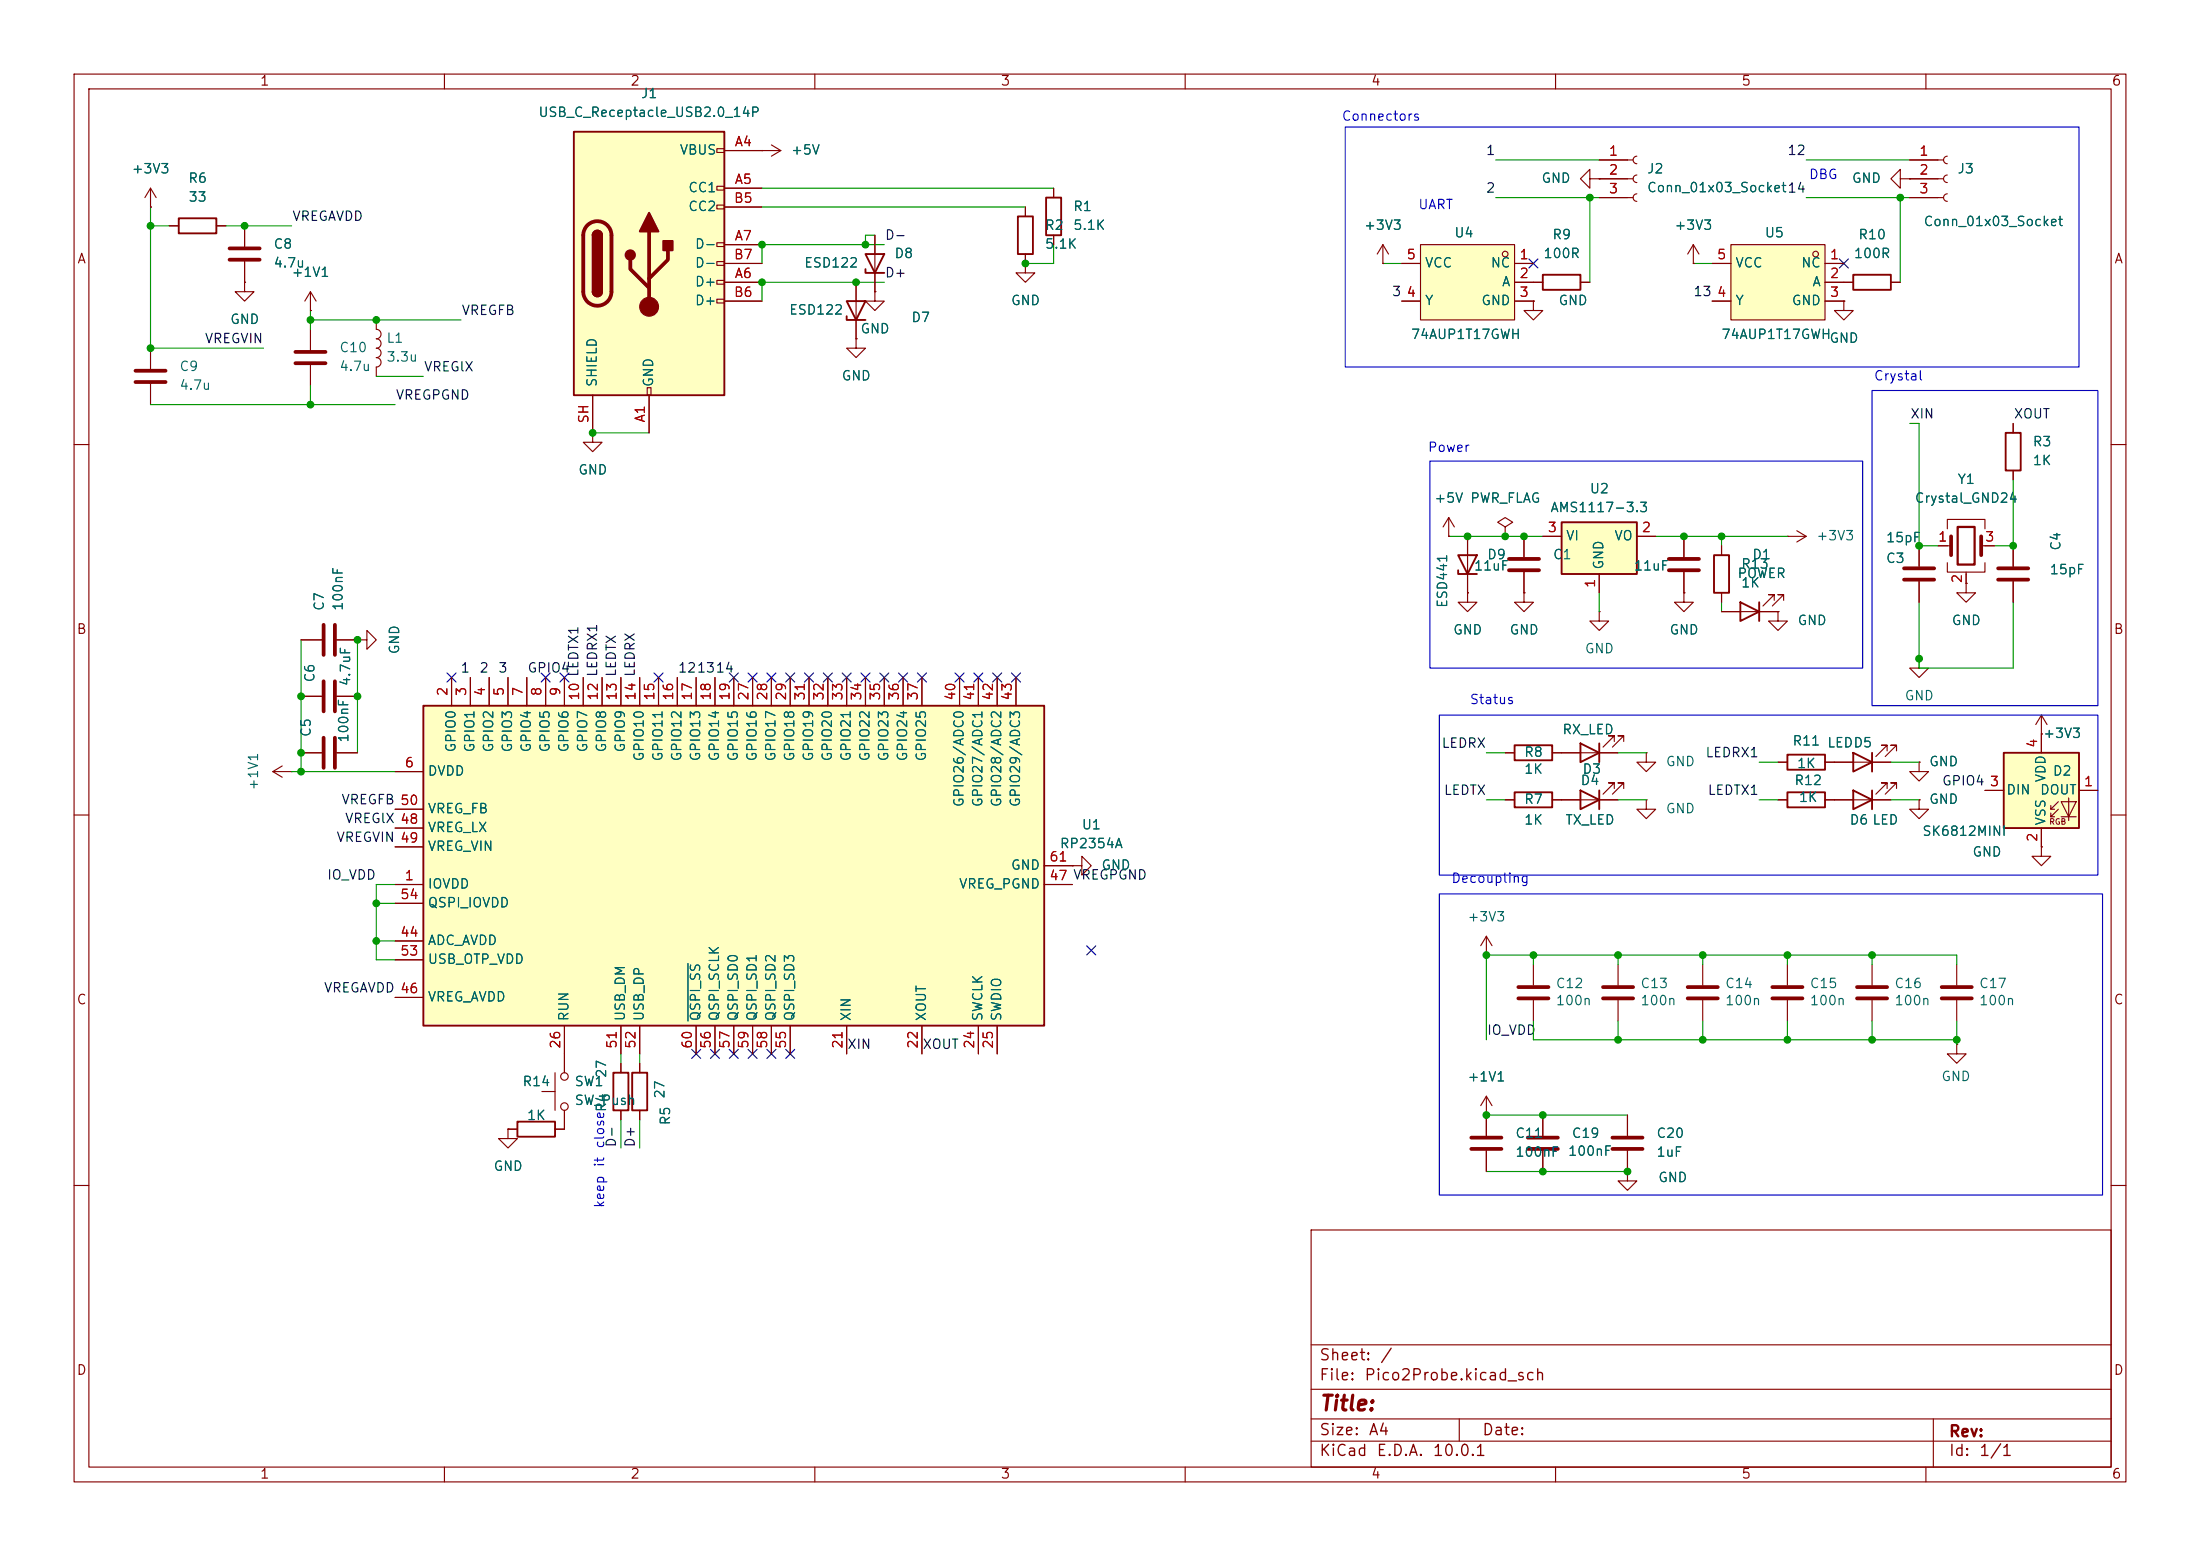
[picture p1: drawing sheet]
<svg xmlns="http://www.w3.org/2000/svg" width="297mm" height="210mm" viewBox="0 0 297 210" stroke-linecap="round" stroke-linejoin="round" font-family="sans-serif">
<g fill="none" stroke="#840000" stroke-width=".15">
<path d="M10 10h277v190h-277zM12 12h273v186h-273zM60 10v2M110 10v2M160 10v2M210 10v2M260 10v2M256.5 24.1v-1.2l-1.2 1.2 1.2 1.3v-1.3h1.3M257.8 24.1h.1M10 60h2M285 60h2M48.3 86.4h1.2v-1.3l1.3 1.3-1.3 1.2v-1.2"/>
<path d="M48.3 86.4h.1M10 110h2M275.6 114.3v1.3h1.3l-1.3 1.2-1.3-1.2h1.3M275.6 114.3h.1M285 110h2M208.3 150.5v2.8M208.3 155.3v2.8M219.7 150.5v2.8M219.7 155.3v2.8M10 160h2M177 166h108v32h-108zM285 160h2"/>
<path d="M60 198v2M110 198v2M160 198v2M177 194.5h108M177 191.5h108M177 187.5h108M177 181.5h108M197 191.5v3M210 198v2M260 198v2M261 191.5v6.5"/>
</g>
<path d="M206.2 153.5h4.1M206.2 155.1h4.1M217.7 153.5h4M217.7 155.1h4" fill="none" stroke="#840000" stroke-width=".51"/>
<path d="M270.5 101.6h10.2v10.2h-10.2z" fill="#ffffc2"/>
<g fill="none" stroke="#840000" stroke-width=".15">
<path d="M207 38.1h1.3M213.4 38.1h1.2M228.6 35.6h.1M228.6 33l-.8 1.3M228.6 33l.8 1.3M228.6 33v2.6M248.9 38.1h1.3M255.3 38.1h1.2M40.6 94h2.8M40.6 86.4h2.8M45.5 94h2.8M45.5 86.4h2.8"/>
<path d="M275.6 99.1h.1M275.6 96.5v5.1M275.6 96.5l-.8 1.3M275.6 96.5l.8 1.3M36.8 104.1l1.3 .8M36.8 104.1h2.6M38.1 103.4l-1.3 .7M39.4 104.1h.1M40.6 101.6h2.8M45.5 101.6h2.8M210.8 101.6h7.6M217.9 100.1v-.8h-.7h.7l-1.5 1.5"/>
<path d="M219.2 100.1v-.8h-.8h.8l-1.5 1.5M240 102.9h1.3M246.4 102.9h8.9M247.6 108h7.7M254.8 106.4v-.7h-.8h.8l-1.6 1.5M254.8 101.3v-.7h-.8h.8l-1.6 1.5M256 106.4v-.7h-.7h.7l-1.5 1.5M256 101.3v-.7h-.7h.7l-1.5 1.5M259.1 108v1.2h1.2l-1.2 1.3-1.3-1.3h1.3M259.1 108h.1M259.1 102.9v1.2h1.2l-1.2 1.3-1.3-1.3h1.3M259.1 102.9h.1"/>
<path d="M268 106.7h2.5M275.6 111.8v2.5M276.9 109.2h.5M276.9 110.2h.5M277.9 108.2l-1 1v-.5M277.9 109.2l-1 1v-.5M278.3 108.2h2l-1 2zM278.3 110.2h2M279.3 107.7v3M280.7 106.7h2.5M252.7 130.2v2.8M252.7 135v2.8"/>
<path d="M264.2 130.2v2.8M264.2 135v2.8"/>
</g>
<path d="M208.3 37.1h5.1v2h-5.1zM250.2 37.1h5.1v2h-5.1zM213.4 100.3l2.5 1.3-2.5 1.3zM215.9 100.3v2.6M241.3 101.9h5.1v2h-5.1zM250.2 106.7l2.5 1.3-2.5 1.2zM250.2 101.6l2.5 1.3-2.5 1.2zM252.7 101.6v2.5M252.7 106.7v2.5M270.5 101.6h10.2v10.2h-10.2z" fill="none" stroke="#840000" stroke-width=".25"/>
<path d="M43.7 84.3v4.1M43.7 91.9v4.1M43.7 99.6v4M45.2 84.3v4.1M45.2 91.9v4.1M45.2 99.6v4M250.7 133.2h4.1M250.7 134.7h4.1M262.1 133.2h4.1M262.1 134.7h4.1" fill="none" stroke="#840000" stroke-width=".51"/>
<path d="M57.1 95.3h83.9v43.1h-83.9z" fill="#ffffc2"/>
<path d="M270.8 58.4h2v5.1h-2zM57.1 95.3h83.9v43.1h-83.9z" fill="none" stroke="#840000" stroke-width=".25"/>
<g fill="none" stroke="#840000" stroke-width=".15">
<path d="M271.8 57.2v1.2M195.6 72.4h.1M195.6 69.9l-.8 1.2M195.6 69.9l.7 1.2M195.6 69.9v2.5M203.2 71.1l1-.6-1-.6-1 .6 1 .6v1.3M203.2 72.4h.1M205.7 72.4v2.8M205.7 77.2v2.8M241.3 72.4h.1M241.3 72.4h2.5M242.6 71.6l1.2 .8"/>
<path d="M243.8 72.4l-1.2 .8M259.1 73.7v2.8M259.1 78.5v2.8M265.4 78.7v1.3h1.3l-1.3 1.3-1.2-1.3h1.2M265.4 78.7h.1M271.8 63.5v1.3M271.8 73.7v2.8M271.8 78.5v2.8M61 91.4v3.9M63.5 91.4v3.9M66 91.4v3.9M68.6 91.4v3.9"/>
<path d="M71.1 91.4v3.9M73.7 91.4v3.9M76.2 91.4v3.9M78.7 91.4v3.9M81.3 91.4v3.9M83.8 91.4v3.9M86.4 91.4v3.9M88.9 91.4v3.9M91.4 91.4v3.9M94 91.4v3.9M96.5 91.4v3.9M99.1 91.4v3.9"/>
<path d="M101.6 91.4v3.9M104.1 91.4v3.9M106.7 91.4v3.9M109.2 91.4v3.9M111.8 91.4v3.9M114.3 91.4v3.9M116.8 91.4v3.9M119.4 91.4v3.9M121.9 91.4v3.9M124.5 91.4v3.9M129.5 91.4v3.9M132.1 91.4v3.9"/>
<path d="M134.6 91.4v3.9M137.2 91.4v3.9M205.7 80v1.3h1.3l-1.3 1.3-1.2-1.3h1.2M205.7 80h.1M215.9 82.6v1.2h1.3l-1.3 1.3-1.3-1.3h1.3M215.9 82.6h.1M53.3 104.1h3.8M53.3 119.4h3.8M53.3 111.8h3.8M53.3 114.3h3.8M53.3 109.2h3.8M141 119.4h3.8"/>
<path d="M141 116.8h3.8M53.3 134.6h3.8M53.3 129.5h3.8M53.3 121.9h3.8M53.3 127h3.8M76.2 138.4v3.8M83.8 138.4v3.8M86.4 138.4v3.8M94 138.4v3.8M96.5 138.4v3.8M99.1 138.4v3.8M101.6 138.4v3.8"/>
<path d="M104.1 138.4v3.8M106.7 138.4v3.8M114.3 138.4v3.8M124.5 138.4v3.8M132.1 138.4v3.8M134.6 138.4v3.8"/>
</g>
<path d="M92.9 130v7.8" fill="none" stroke="#006464" stroke-width=".15"/>
<path d="M203.7 75.4h4.1M203.7 77h4.1M257 76.7h4.1M257 78.2h4.1M269.7 76.7h4.1M269.7 78.2h4.1" fill="none" stroke="#840000" stroke-width=".51"/>
<path d="M210.8 70.5h10.2v7h-10.2z" fill="#ffffc2"/>
<path d="M137.4 29.2h2v5.1h-2zM196.8 77v.5h2.6M196.8 74.9h2.6l-1.3 2.6zM210.8 70.5h10.2v7h-10.2zM231.4 74.9h2v5.1h-2zM234.9 81.3l2.6 1.3-2.6 1.2zM237.5 81.3v2.5" fill="none" stroke="#840000" stroke-width=".25"/>
<g fill="none" stroke="#840000" stroke-width=".15">
<path d="M138.4 27.9v1.3M138.4 34.3v1.3M186.7 35.6h.1M186.7 33l-.8 1.3M186.7 33l.8 1.3M186.7 33v2.6M214.6 24.1v-1.2l-1.2 1.2 1.2 1.3v-1.3h1.3M215.9 24.1h.1M207 40.6v1.3h1.3l-1.3 1.3-1.3-1.3h1.3M207 40.6h.1M198.1 72.4v7.6M208.3 72.4h2.5"/>
<path d="M215.9 77.5v2.5M221 72.4h2.5M227.3 72.4v2.8M227.3 77.2v2.8M232.4 73.7v1.2M198.1 80v1.3h1.3l-1.3 1.3-1.3-1.3h1.3M198.1 80h.1M227.3 80v1.3h1.3l-1.3 1.3-1.2-1.3h1.2M227.3 80h.1M232.4 80v1.3M232.4 82.6h7.6M239.5 81v-.7h-.7h.7l-1.5 1.5"/>
<path d="M240 82.6v1.2h1.3l-1.3 1.3-1.2-1.3h1.2M240 82.6h.1M240.8 81v-.7h-.8h.8l-1.5 1.5M200.7 150.5v2.8M200.7 155.3v2.8M264.2 141v1.2h-1.3l1.3 1.3 1.2-1.3h-1.2M264.2 141h.1"/>
</g>
<path d="M225.3 75.4h4.1M225.3 77h4.1M198.6 153.5h4.1M198.6 155.1h4.1" fill="none" stroke="#840000" stroke-width=".51"/>
<path d="M191.8 33h12.7v10.2h-12.7z" fill="#ffffc2"/>
<g fill="none" stroke="#840000" stroke-width=".15">
<path d="M189.2 35.6h2.6M191.8 33h12.7v10.2h-12.7zM204.5 35.6h2.5M204.5 38.1h2.5M215.9 21.6h4.6M215.9 24.1h4.6M215.9 26.7h4.6M221 21.1a.51 .51 0 0 0-.5 .5 .51 .51 0 0 0 .5 .5M221 23.6a.51 .51 0 0 0-.5 .5 .51 .51 0 0 0 .5 .5M221 26.2a.51 .51 0 0 0-.5 .5 .51 .51 0 0 0 .5 .5M189.2 40.6h2.6M204.5 40.6h2.5"/>
<path d="M248.9 40.6v1.3h1.3l-1.3 1.3-1.3-1.3h1.3M248.9 40.6h.1"/>
<circle cx="203.2" cy="34.3" r=".38"/>
</g>
<path d="M233.7 33h12.7v10.2h-12.7z" fill="#ffffc2"/>
<g fill="none" stroke="#840000" stroke-width=".15">
<path d="M33 38.1v1.3h1.3l-1.3 1.2-1.3-1.2h1.3M33 38.1h.1M231.1 35.6h2.6M233.7 33h12.7v10.2h-12.7zM246.4 35.6h2.5M246.4 38.1h2.5M257.8 21.6h4.6M257.8 24.1h4.6M257.8 26.7h4.6M262.9 21.1a.51 .51 0 0 0-.5 .5 .51 .51 0 0 0 .5 .5M262.9 23.6a.51 .51 0 0 0-.5 .5 .51 .51 0 0 0 .5 .5M262.9 26.2a.51 .51 0 0 0-.5 .5 .51 .51 0 0 0 .5 .5"/>
<path d="M80 58.4v1.3h1.3l-1.3 1.3-1.3-1.3h1.3M80 58.4h.1M231.1 40.6h2.6M246.4 40.6h2.5M218.4 130.2v2.8M218.4 135v2.8M219.7 158.1v1.3h1.3l-1.3 1.3-1.3-1.3h1.3M219.7 158.1h.1"/>
<circle cx="245.1" cy="34.3" r=".38"/>
</g>
<path d="M216.4 133.2h4.1M216.4 134.7h4.1" fill="none" stroke="#840000" stroke-width=".51"/>
<path d="M77.5 17.8h20.3v35.5h-20.3z" fill="#ffffc2"/>
<g fill="none" stroke="#840000" stroke-width=".15">
<path d="M104.1 19.6l1.3 .7M20.3 27.9h.1M20.3 25.4v2.5M20.3 25.4l-.7 1.3M20.3 25.4l.8 1.3M22.9 30.5h1.2M29.2 30.5h1.3M33 38.1h.1M33 30.5v2.8M33 35.3v2.8M41.9 39.4v2.5M41.9 39.4l-.8 1.2"/>
<path d="M41.9 39.4l.8 1.2M96.8 20.1h1v.5h-1zM96.8 25.1h1v.6h-1zM96.8 27.7h1v.5h-1zM96.8 32.8h1v.5h-1zM96.8 35.3h1v.5h-1zM96.8 37.8h1v.6h-1zM97.8 20.3h7.6M97.8 25.4h5.1M97.8 38.1h5.1M97.8 33h5.1M97.8 27.9h5.1"/>
<path d="M97.8 35.6h5.1M102.9 20.3h.1M105.4 20.3l-1.3 .8M115.6 38.1v7.6M118.1 39.4v1.2h1.3l-1.3 1.3-1.3-1.3h1.3M118.1 39.4h.1M118.1 31.8v7.6M138.4 35.6v1.2h1.3l-1.3 1.3-1.2-1.3h1.2M138.4 35.6h.1M138.4 27.9v1.3M138.4 34.3v1.3M142.2 25.4v1.3"/>
<path d="M142.2 31.8v1.2M186.7 35.6h.1M189.2 35.6h2.6M204.5 38.1h3.8M204.5 35.6h2.5M213.4 38.1h1.2M215.9 24.1h.1M215.9 21.6h3.8M215.9 24.1h3.8M215.9 26.7h3.8M228.6 35.6h.1M231.1 35.6h2.6"/>
<path d="M246.4 38.1h3.8M246.4 35.6h2.5M255.3 38.1h1.2M257.8 24.1h.1M257.8 21.6h3.8M257.8 24.1h3.8M257.8 26.7h3.8M20.3 47v2.8M20.3 51.8v2.8M41.9 41.9h.1M41.9 44.5v2.7M41.9 49.3v2.8"/>
<path d="M50.8 43.2v1.3a.64 .64 0 0 1 .6 .6 .64 .64 0 0 1-.6 .6 .64 .64 0 0 1 .6 .7 .64 .64 0 0 1-.6 .6M50.8 47a.64 .64 0 0 1 .6 .6 .64 .64 0 0 1-.6 .7 .64 .64 0 0 1 .6 .6 .64 .64 0 0 1-.6 .6v1.3M80 58.4h.1M80 53.3v5.1M87.4 52.3h.5v1h-.5zM87.6 53.3v5.1M96.8 40.4h1v.5h-1zM97.8 40.6h5.1M115.6 45.7v1.3h1.2l-1.2 1.3-1.3-1.3h1.3M115.6 45.7h.1M189.2 40.6h2.6M204.5 40.6h2.5"/>
<path d="M207 40.6h.1M231.1 40.6h2.6M246.4 40.6h2.5M248.9 40.6h.1M271.8 57.2v1.2M195.6 72.4h.1M198.1 72.4v2.5M198.1 77.5v2.5M203.2 72.4h.1M205.7 72.4v2.8M205.7 77.2v2.8M208.3 72.4h2.5"/>
<path d="M215.9 77.5v2.5M221 72.4h2.5M227.3 72.4v2.8M227.3 77.2v2.8M232.4 73.7v1.2M259.1 73.7v2.8M259.1 78.5v2.8M261.6 73.7h1.8M262.9 71.4v-1.3h5.1v1.3M262.9 75.9v1.3h5.1v-1.3M265.4 78.7h.1M265.4 77.2v1.5"/>
<path d="M267.5 73.7h1.7M271.8 63.5v1.3M271.8 73.7v2.8M271.8 78.5v2.8M40.6 94h2.8M40.6 86.4h2.8M45.5 94h2.8M45.5 86.4h2.8M48.3 86.4h.1M61 91.4v3.9M63.5 91.4v3.9M66 91.4v3.9"/>
<path d="M68.6 91.4v3.9M71.1 91.4v3.9M73.7 91.4v3.9M76.2 91.4v3.9M78.7 91.4v3.9M81.3 91.4v3.9M83.8 91.4v3.9M86.4 91.4v3.9M88.9 91.4v3.9M91.4 91.4v3.9M94 91.4v3.9M96.5 91.4v3.9"/>
<path d="M99.1 91.4v3.9M101.6 91.4v3.9M104.1 91.4v3.9M106.7 91.4v3.9M109.2 91.4v3.9M111.8 91.4v3.9M114.3 91.4v3.9M116.8 91.4v3.9M119.4 91.4v3.9M121.9 91.4v3.9M124.5 91.4v3.9M129.5 91.4v3.9"/>
<path d="M132.1 91.4v3.9M134.6 91.4v3.9M137.2 91.4v3.9M198.1 80h.1M205.7 80h.1M227.3 80h.1M232.4 80v1.3M232.4 82.6h2.5M237.5 82.6h2.5M240 82.6h.1M259.1 88.9v1.3h1.2l-1.2 1.2-1.3-1.2h1.3M259.1 88.9h.1"/>
<path d="M275.6 99.1h.1M275.6 99.1v2.5M40.6 101.6h2.8M45.5 101.6h2.8M53.3 104.1h3.8M53.3 119.4h3.8M53.3 111.8h3.8M53.3 114.3h3.8M53.3 109.2h3.8M141 119.4h3.8M141 116.8h3.8M144.8 116.8h1.2v-1.2l1.3 1.2-1.3 1.3v-1.3"/>
<path d="M144.8 116.8h.1M203.2 101.6h1.3M203.2 108h1.3M209.5 101.6h3.9M209.5 108h8.9M215.9 101.6h2.5M217.9 106.4v-.7h-.7h.7l-1.5 1.5M219.2 106.4v-.7h-.8h.8l-1.5 1.5M222.2 101.6v1.3h1.3l-1.3 1.2-1.2-1.2h1.2M222.2 101.6h.1M222.2 108v1.2h1.3l-1.3 1.3-1.2-1.3h1.2M222.2 108h.1"/>
<path d="M240 108h1.3M240 102.9h1.3M246.4 108h3.8M246.4 102.9h3.8M252.7 108h2.6M252.7 102.9h2.6M259.1 102.9h.1M259.1 108h.1M268 106.7h2.5M275.6 114.3h.1M275.6 111.8v2.5M280.7 106.7h2.5"/>
<path d="M53.3 134.6h3.8M53.3 129.5h3.8M53.3 121.9h3.8M53.3 127h3.8M76.2 138.4v6.4M83.8 138.4v3.8M86.4 138.4v3.8M94 138.4v3.8M96.5 138.4v3.8M99.1 138.4v3.8M101.6 138.4v3.8M104.1 138.4v3.8"/>
<path d="M106.7 138.4v3.8M114.3 138.4v3.8M124.5 138.4v3.8M132.1 138.4v3.8M134.6 138.4v3.8M200.7 128.9h.1M200.7 126.4v2.5M200.7 126.4l-.8 1.2M200.7 126.4l.7 1.2M207 130.2v2.8M207 135v2.8M229.9 130.2v2.8"/>
<path d="M229.9 135v2.8M241.3 130.2v2.8M241.3 135v2.8M68.6 152.4v1.3h1.2l-1.2 1.2-1.3-1.2h1.3M68.6 152.4h.1M68.6 152.4h1.2M73.2 147.3h1.7M74.9 144.8v5.1M76.2 149.9v2.5h-1.3M83.8 143.5v1.3M83.8 149.9v1.2M86.4 143.5v1.3"/>
<path d="M86.4 149.9v1.2M200.7 150.5h.1M200.7 148l-.8 1.2M200.7 148l.7 1.2M200.7 148v5.3M200.7 155.3v2.8M208.3 150.5v2.8M208.3 155.3v2.8M219.7 158.1h.1M219.7 150.5v2.8M219.7 155.3v2.8"/>
<circle cx="76.2" cy="149.4" r=".51"/>
<circle cx="76.2" cy="145.3" r=".51"/>
</g>
<g fill="none" stroke="#840000" stroke-width=".25">
<path d="M77.5 17.8h20.3v35.5h-20.3zM24.1 29.5h5.1v2h-5.1zM80 31.8a.64 .64 0 0 1 .6-.7 .64 .64 0 0 1 .7 .7M80 39.4a.64 .64 0 0 0 .6 .6 .64 .64 0 0 0 .7-.6M116.8 36.3v.5h2.6M116.8 34.3h2.6l-1.3 2.5zM141.2 26.7h2.1v5.1h-2.1zM114.3 42.7v.5h2.5M114.3 40.6h2.5l-1.2 2.6zM204.5 100.6h5v2h-5zM204.5 106.9h5v2.1h-5zM213.4 106.7l2.5 1.3-2.5 1.2z"/>
<path d="M215.9 106.7v2.5M241.3 106.9h5.1v2.1h-5.1zM69.8 151.4h5.1v2h-5.1zM82.8 144.8h2v5.1h-2zM85.3 144.8h2.1v5.1h-2.1z"/>
</g>
<g fill="none" stroke="#840000" stroke-width=".51">
<path d="M31 33.5h4.1M31 35.1h4.1M79.3 30.4a1.9 1.9 0 0 1 2.1-.4 1.9 1.9 0 0 1 1.1 1.8v7.6a1.91 1.91 0 0 1-1.9 1.9 1.91 1.91 0 0 1-1.9-1.9v-7.6a1.9 1.9 0 0 1 .6-1.4zM85.1 35.1v1.2l2.5 2.6M87.6 31.2v10.2M90.2 33.8v1.3l-2.6 2.5M18.3 50h4.1M18.3 51.6h4.1M39.9 47.5h4M39.9 49h4M263.4 72.4v2.5M267.5 72.4v2.5"/>
<path d="M205 133.2h4M205 134.7h4M227.8 133.2h4.1M227.8 134.7h4.1M239.3 133.2h4M239.3 134.7h4"/>
</g>
<g fill="#840000" stroke="#840000" stroke-width=".25">
<path d="M80 31.8h1.3v7.6h-1.3z"/>
<path d="M80.2 31.3a.64 .64 0 0 1 .7-.1 .64 .64 0 0 1 .4 .6h-1.3z"/>
<path d="M80 39.4h1.3a.64 .64 0 0 1-.7 .6 .64 .64 0 0 1-.6-.6z"/>
<path d="M87.6 28.7l1.3 2.5h-2.5z"/>
<path d="M89.5 32.5h1.3v1.3h-1.3z"/>
<circle cx="85.1" cy="34.4" r=".63"/>
</g>
<circle cx="87.6" cy="41.4" r="1.27" fill="#840000" stroke="#840000" stroke-width=".15"/>
<path d="M264.3 71.1h2.3v5.1h-2.3z" fill="none" stroke="#840000" stroke-width=".3"/>
<g fill="none" stroke="#009600" stroke-width=".15">
<path d="M20.3 27.9v19.1h15.3M20.3 30.5h2.6M30.5 30.5h8.9M102.9 27.9h35.5M102.9 25.4h39.3M118.1 31.8h-1.3v1.2M119.4 33h-16.5v2.6M119.4 38.1h-16.5v2.5M142.2 33v2.6h-3.8M186.7 35.6h2.5M201.9 26.7h14M201.9 21.6h14"/>
<path d="M214.6 26.7v11.4M228.6 35.6h2.5M243.8 26.7h14M243.8 21.6h14M256.5 26.7v11.4M20.3 54.6h33M41.9 43.2h20.3M41.9 41.9v2.6M41.9 52.1v2.5M50.8 50.8h6.3M80 58.4h7.6M257.8 57.2h1.3v16.5h2.5"/>
<path d="M195.6 72.4h12.7M223.5 72.4h17.8M232.4 72.4v1.3M271.8 64.8v8.9h-2.6M40.6 86.4v17.7M48.3 86.4v15.2M215.9 80v2.6M232.4 81.3v1.3M259.1 81.3v8.9h12.7v-8.9M39.4 104.1h13.9M53.3 119.4h-2.5v10.1h2.5M200.7 108h2.5"/>
<path d="M200.7 101.6h2.5M218.4 108h3.8M218.4 101.6h3.8M237.5 108h2.5M237.5 102.9h2.5M255.3 108h3.8M255.3 102.9h3.8M50.8 127h2.5M50.8 121.9h2.5M207 137.8v2.5h57.2M207 128.9v1.3M218.4 128.9v1.3"/>
<path d="M218.4 137.8v2.5M229.9 128.9v1.3M229.9 137.8v2.5M241.3 128.9v1.3M241.3 137.8v2.5M252.7 128.9v1.3M252.7 137.8v2.5M264.2 130.2v-1.3h-63.5v11.4M264.2 137.8v3.2M83.8 142.2v1.3M83.8 151.1v3.8M86.4 142.2v1.3"/>
<path d="M86.4 151.1v3.8M200.7 158.1h19M200.7 150.5h19"/>
</g>
<g fill="none" stroke="#000084" stroke-width=".15">
<path d="M206.4 35l1.2 1.2M207.6 35l-1.2 1.2M248.3 35l1.2 1.2M249.5 35l-1.2 1.2M60.4 90.8l1.2 1.2M61.6 90.8l-1.2 1.2M73.1 90.8l1.2 1.2M74.3 90.8l-1.2 1.2M75.6 90.8l1.2 1.2M76.8 90.8l-1.2 1.2M88.3 90.8l1.2 1.2M89.5 90.8l-1.2 1.2"/>
<path d="M98.5 90.8l1.2 1.2M99.7 90.8l-1.2 1.2M101 90.8l1.2 1.2M102.2 90.8l-1.2 1.2M103.5 90.8l1.2 1.2M104.7 90.8l-1.2 1.2M106.1 90.8l1.2 1.2M107.3 90.8l-1.2 1.2M108.6 90.8l1.2 1.2M109.8 90.8l-1.2 1.2M111.2 90.8l1.2 1.2M112.4 90.8l-1.2 1.2"/>
<path d="M113.7 90.8l1.2 1.2M114.9 90.8l-1.2 1.2M116.2 90.8l1.2 1.2M117.4 90.8l-1.2 1.2M118.8 90.8l1.2 1.2M120 90.8l-1.2 1.2M121.3 90.8l1.2 1.2M122.5 90.8l-1.2 1.2M123.9 90.8l1.2 1.2M125.1 90.8l-1.2 1.2M128.9 90.8l1.2 1.2M130.1 90.8l-1.2 1.2"/>
<path d="M131.5 90.8l1.2 1.2M132.7 90.8l-1.2 1.2M134 90.8l1.2 1.2M135.2 90.8l-1.2 1.2M136.6 90.8l1.2 1.2M137.8 90.8l-1.2 1.2M146.7 127.7l1.2 1.2M147.9 127.7l-1.2 1.2M93.4 141.6l1.2 1.2M94.6 141.6l-1.2 1.2M95.9 141.6l1.2 1.2M97.1 141.6l-1.2 1.2"/>
<path d="M98.5 141.6l1.2 1.2M99.7 141.6l-1.2 1.2M101 141.6l1.2 1.2M102.2 141.6l-1.2 1.2M103.5 141.6l1.2 1.2M104.7 141.6l-1.2 1.2M106.1 141.6l1.2 1.2M107.3 141.6l-1.2 1.2"/>
</g>
<path d="M181.6 17.1h99.1v32.4h-99.1zM252.7 52.7h30.5v42.6h-30.5zM193 62.2h58.5v28h-58.5zM194.3 96.5h88.9v21.6h-88.9zM194.3 120.7h89.5v40.6h-89.5z" fill="none" stroke="#0000c2" stroke-width=".15"/>
<path d="M92.9 130v7.8" fill="none" stroke="#006464" stroke-width=".15"/>
<g fill="#009600" stroke="#009600" stroke-width=".14">
<circle cx="218.4" cy="128.9" r=".46"/>
<circle cx="218.4" cy="140.3" r=".46"/>
<circle cx="241.3" cy="140.3" r=".46"/>
<circle cx="229.9" cy="140.3" r=".46"/>
<circle cx="200.7" cy="128.9" r=".46"/>
<circle cx="229.9" cy="128.9" r=".46"/>
<circle cx="207" cy="128.9" r=".46"/>
<circle cx="241.3" cy="128.9" r=".46"/>
<circle cx="252.7" cy="128.9" r=".46"/>
<circle cx="259.1" cy="88.9" r=".46"/>
<circle cx="271.8" cy="73.7" r=".46"/>
<circle cx="259.1" cy="73.7" r=".46"/>
<circle cx="256.5" cy="26.7" r=".46"/>
<circle cx="214.6" cy="26.7" r=".46"/>
<circle cx="203.2" cy="72.4" r=".46"/>
<circle cx="205.7" cy="72.4" r=".46"/>
<circle cx="227.3" cy="72.4" r=".46"/>
<circle cx="198.1" cy="72.4" r=".46"/>
<circle cx="232.4" cy="72.4" r=".46"/>
<circle cx="264.2" cy="140.3" r=".46"/>
<circle cx="252.7" cy="140.3" r=".46"/>
<circle cx="48.3" cy="86.4" r=".46"/>
<circle cx="48.3" cy="94" r=".46"/>
<circle cx="40.6" cy="94" r=".46"/>
<circle cx="40.6" cy="104.1" r=".46"/>
<circle cx="40.6" cy="101.6" r=".46"/>
<circle cx="50.8" cy="127" r=".46"/>
<circle cx="50.8" cy="121.9" r=".46"/>
<circle cx="80" cy="58.4" r=".46"/>
<circle cx="50.8" cy="43.2" r=".46"/>
<circle cx="41.9" cy="54.6" r=".46"/>
<circle cx="33" cy="30.5" r=".46"/>
<circle cx="20.3" cy="30.5" r=".46"/>
<circle cx="41.9" cy="43.2" r=".46"/>
<circle cx="20.3" cy="47" r=".46"/>
<circle cx="219.7" cy="158.1" r=".46"/>
<circle cx="208.3" cy="158.1" r=".46"/>
<circle cx="200.7" cy="150.5" r=".46"/>
<circle cx="208.3" cy="150.5" r=".46"/>
<circle cx="102.9" cy="38.1" r=".46"/>
<circle cx="102.9" cy="33" r=".46"/>
<circle cx="115.6" cy="38.1" r=".46"/>
<circle cx="116.8" cy="33" r=".46"/>
<circle cx="138.4" cy="35.6" r=".46"/>
</g>
<text font-size="2" fill="#840000" x="178" y="190.9">Title:</text>
<g font-size="1.5" fill="#840000">
<text x="178" y="184">Sheet:</text>
<text x="186.2" y="184">/</text>
<text x="178" y="186.7">File:</text>
<text x="184.1" y="186.7">Pico2Probe.kicad_sch</text>
<text x="178" y="196.9">KiCad</text>
<text x="178" y="194.1">Size:</text>
<text x="184.7" y="194.1">A4</text>
<text x="185.7" y="196.9">E.D.A.</text>
<text x="193.3" y="196.9">10.0.1</text>
<text x="200" y="194.1">Date:</text>
<text x="263" y="194.3">Rev:</text>
<text x="263" y="196.9">Id:</text>
<text x="267.1" y="196.9">1/1</text>
</g>
<g font-size="1.3" fill="#840000">
<text x="35" y="11.9">1</text>
<text x="85" y="11.9">2</text>
<text x="135" y="11.9">3</text>
<text x="185" y="11.9">4</text>
<text x="235" y="11.9">5</text>
<text x="285" y="11.9">6</text>
<text x="10.3" y="35.9">A</text>
<text x="285.3" y="35.9">A</text>
<text x="10.3" y="85.9">B</text>
<text x="285.3" y="85.9">B</text>
<text x="10.3" y="135.9">C</text>
<text x="285.3" y="135.9">C</text>
<text x="10.3" y="185.9">D</text>
<text x="285.3" y="185.9">D</text>
<text x="35" y="199.9">1</text>
<text x="85" y="199.9">2</text>
<text x="135" y="199.9">3</text>
<text x="185" y="199.9">4</text>
<text x="235" y="199.9">5</text>
<text x="285" y="199.9">6</text>
</g>
<g font-size="1.3" fill="#006464">
<text x="72.6" y="16.1">USB_C_Receptacle_USB2.0_14P</text>
<text x="86.4" y="13.6">J1</text>
<text x="17.7" y="23.7">+3V3</text>
<text x="91.7" y="21.2">VBUS</text>
<text x="106.7" y="21.2">+5V</text>
<text x="222.3" y="23.7">J2</text>
<text x="264.2" y="23.7">J3</text>
<text x="25.3" y="25">R6</text>
<text x="25.4" y="27.5">33</text>
<text x="92.8" y="26.3">CC1</text>
<text x="92.8" y="28.8">CC2</text>
<text x="144.8" y="28.8">R1</text>
<text x="208" y="25">GND</text>
<text x="222.3" y="26.3">Conn_01x03_Socket14</text>
<text x="222.3" y="26.3">Conn_01x03_Socket</text>
<text x="249.9" y="25">GND</text>
<text x="36.8" y="33.9">C8</text>
<text x="93.7" y="33.9">D-</text>
<text x="120.7" y="35.2">D8</text>
<text x="141" y="31.3">R2</text>
<text x="141" y="33.9">5.1K</text>
<text x="144.8" y="31.3">5.1K</text>
<text x="184" y="31.3">+3V3</text>
<text x="196.2" y="32.4">U4</text>
<text x="208.3" y="35.2">100R</text>
<text x="209.5" y="32.6">R9</text>
<text x="226" y="31.3">+3V3</text>
<text x="238.2" y="32.4">U5</text>
<text x="250.2" y="35.2">100R</text>
<text x="250.8" y="32.6">R10</text>
<text x="259.6" y="30.8">Conn_01x03_Socket</text>
<text x="36.8" y="36.4">4.7u</text>
<text x="39.3" y="37.7">+1V1</text>
<text x="93.7" y="39">D+</text>
<text x="93.7" y="41.5">D+</text>
<text x="93.7" y="36.4">D-</text>
<text x="108.5" y="36.4">ESD122</text>
<text x="136.4" y="41.5">GND</text>
<text x="192.3" y="41.5">Y</text>
<text x="192.3" y="36.4">VCC</text>
<text x="199.9" y="41.5">GND</text>
<text x="201.2" y="36.4">NC</text>
<text x="202.7" y="39">A</text>
<text x="210.3" y="41.5">GND</text>
<text x="234.2" y="41.5">Y</text>
<text x="234.2" y="36.4">VCC</text>
<text x="241.8" y="41.5">GND</text>
<text x="243.1" y="36.4">NC</text>
<text x="244.6" y="39">A</text>
<text x="31" y="44">GND</text>
<text x="45.7" y="47.9">C10</text>
<text x="52.1" y="46.6">L1</text>
<text x="106.4" y="42.8">ESD122</text>
<text x="116.1" y="45.3">GND</text>
<text x="122.9" y="43.8">D7</text>
<text x="190.4" y="46.1">74AUP1T17GWH</text>
<text x="232.3" y="46.1">74AUP1T17GWH</text>
<text x="246.9" y="46.6">GND</text>
<text x="24.1" y="50.4">C9</text>
<text x="24.1" y="52.9">4.7u</text>
<text x="45.7" y="50.4">4.7u</text>
<text x="52.1" y="49.1">3.3u</text>
<text x="80.9" y="52.3" transform="rotate(-90 80.9 52.3)">SHIELD</text>
<text x="88.5" y="52.3" transform="rotate(-90 88.5 52.3)">GND</text>
<text x="113.5" y="51.7">GND</text>
<text x="78" y="64.4">GND</text>
<text x="264.2" y="65.6">Y1</text>
<text x="274.3" y="60.6">R3</text>
<text x="274.3" y="63.1">1K</text>
<text x="193.5" y="68.2">+5V PWR_FLAG</text>
<text x="209.2" y="69.4">AMS1117-3.3</text>
<text x="214.5" y="66.9">U2</text>
<text x="258.4" y="68.2">Crystal_GND24</text>
<text x="198.9" y="77.3">11uF</text>
<text x="200.7" y="75.8">D9</text>
<text x="209.6" y="75.8">C1</text>
<text x="211.3" y="73.3">VI</text>
<text x="216.8" y="77" transform="rotate(-90 216.8 77)">GND</text>
<text x="217.8" y="73.3">VO</text>
<text x="220.5" y="77.3">11uF</text>
<text x="235" y="77.1">R13</text>
<text x="236.5" y="75.8">D1</text>
<text x="245.1" y="73.3">+3V3</text>
<text x="254.5" y="76.3">C3</text>
<text x="254.5" y="73.5">15pF</text>
<text x="276.6" y="77.8">15pF</text>
<text x="278.5" y="74.4" transform="rotate(-90 278.5 74.4)">C4</text>
<text x="44" y="82.5" transform="rotate(-90 44 82.5)">C7</text>
<text x="46.6" y="82.5" transform="rotate(-90 46.6 82.5)">100nF</text>
<text x="195.7" y="82.1" transform="rotate(-90 195.7 82.1)">ESD441</text>
<text x="234.5" y="78.3">POWER</text>
<text x="235" y="79.6">1K</text>
<text x="54.2" y="88.4" transform="rotate(-90 54.2 88.4)">GND</text>
<text x="196.1" y="86">GND</text>
<text x="203.7" y="86">GND</text>
<text x="213.9" y="88.5">GND</text>
<text x="225.3" y="86">GND</text>
<text x="242.6" y="84.7">GND</text>
<text x="263.4" y="84.7">GND</text>
<text x="42.8" y="92.2" transform="rotate(-90 42.8 92.2)">C6</text>
<text x="47.6" y="92.7" transform="rotate(-90 47.6 92.7)">4.7uF</text>
<text x="257" y="94.8">GND</text>
<text x="42.3" y="99.6" transform="rotate(-90 42.3 99.6)">C5</text>
<text x="47.3" y="100.3" transform="rotate(-90 47.3 100.3)">100nF</text>
<text x="61.8" y="101.6" transform="rotate(-90 61.8 101.6)">GPIO0</text>
<text x="64.4" y="101.6" transform="rotate(-90 64.4 101.6)">GPIO1</text>
<text x="66.9" y="101.6" transform="rotate(-90 66.9 101.6)">GPIO2</text>
<text x="69.4" y="101.6" transform="rotate(-90 69.4 101.6)">GPIO3</text>
<text x="72" y="101.6" transform="rotate(-90 72 101.6)">GPIO4</text>
<text x="74.5" y="101.6" transform="rotate(-90 74.5 101.6)">GPIO5</text>
<text x="77.1" y="101.6" transform="rotate(-90 77.1 101.6)">GPIO6</text>
<text x="79.6" y="101.6" transform="rotate(-90 79.6 101.6)">GPIO7</text>
<text x="82.1" y="101.6" transform="rotate(-90 82.1 101.6)">GPIO8</text>
<text x="84.7" y="101.6" transform="rotate(-90 84.7 101.6)">GPIO9</text>
<text x="210.8" y="99.4">RX_LED</text>
<text x="241.9" y="100.9">R11 LEDD5</text>
<text x="275.7" y="99.9">+3V3</text>
<text x="35.2" y="106.8" transform="rotate(-90 35.2 106.8)">+1V1</text>
<text x="57.7" y="105">DVDD</text>
<text x="87.2" y="102.9" transform="rotate(-90 87.2 102.9)">GPIO10</text>
<text x="89.8" y="102.9" transform="rotate(-90 89.8 102.9)">GPIO11</text>
<text x="92.3" y="102.9" transform="rotate(-90 92.3 102.9)">GPIO12</text>
<text x="94.8" y="102.9" transform="rotate(-90 94.8 102.9)">GPIO13</text>
<text x="97.4" y="102.9" transform="rotate(-90 97.4 102.9)">GPIO14</text>
<text x="99.9" y="102.9" transform="rotate(-90 99.9 102.9)">GPIO15</text>
<text x="102.5" y="102.9" transform="rotate(-90 102.5 102.9)">GPIO16</text>
<text x="105" y="102.9" transform="rotate(-90 105 102.9)">GPIO17</text>
<text x="107.5" y="102.9" transform="rotate(-90 107.5 102.9)">GPIO18</text>
<text x="110.1" y="102.9" transform="rotate(-90 110.1 102.9)">GPIO19</text>
<text x="112.6" y="102.9" transform="rotate(-90 112.6 102.9)">GPIO20</text>
<text x="115.2" y="102.9" transform="rotate(-90 115.2 102.9)">GPIO21</text>
<text x="117.7" y="102.9" transform="rotate(-90 117.7 102.9)">GPIO22</text>
<text x="120.2" y="102.9" transform="rotate(-90 120.2 102.9)">GPIO23</text>
<text x="122.8" y="102.9" transform="rotate(-90 122.8 102.9)">GPIO24</text>
<text x="125.3" y="102.9" transform="rotate(-90 125.3 102.9)">GPIO25</text>
<text x="205.7" y="102.5">R8</text>
<text x="205.7" y="104.7">1K</text>
<text x="213.3" y="106.3">D4</text>
<text x="213.5" y="104.7">D3</text>
<text x="224.8" y="103.7">GND</text>
<text x="242.1" y="106.3">R12</text>
<text x="242.5" y="104">1K</text>
<text x="260.3" y="103.7">GND</text>
<text x="270.8" y="107.5">DIN</text>
<text x="275.3" y="107.5">DOUT</text>
<text x="276.5" y="105.7" transform="rotate(-90 276.5 105.7)">VDD</text>
<text x="277" y="105">D2</text>
<text x="57.7" y="112.6">VREG_LX</text>
<text x="57.7" y="110.1">VREG_FB</text>
<text x="130.4" y="109" transform="rotate(-90 130.4 109)">GPIO26/ADC0</text>
<text x="132.9" y="109" transform="rotate(-90 132.9 109)">GPIO27/ADC1</text>
<text x="135.5" y="109" transform="rotate(-90 135.5 109)">GPIO28/ADC2</text>
<text x="138" y="109" transform="rotate(-90 138 109)">GPIO29/ADC3</text>
<text x="145.9" y="112.3">U1</text>
<text x="205.7" y="108.8">R7</text>
<text x="205.7" y="111.6">1K</text>
<text x="211.2" y="111.6">TX_LED</text>
<text x="224.8" y="110.1">GND</text>
<text x="242.8" y="108.6">1K</text>
<text x="249.6" y="111.6">D6 LED</text>
<text x="259.4" y="113.1">SK6812MINI</text>
<text x="260.3" y="108.8">GND</text>
<text x="276.5" y="111.5" transform="rotate(-90 276.5 111.5)">VSS</text>
<text x="57.7" y="115.2">VREG_VIN</text>
<text x="136.4" y="117.7">GND</text>
<text x="143" y="114.8">RP2354A</text>
<text x="148.6" y="117.7">GND</text>
<text x="266.2" y="115.9">GND</text>
<text x="57.7" y="122.8">QSPI_IOVDD</text>
<text x="57.7" y="120.2">IOVDD</text>
<text x="129.4" y="120.2">VREG_PGND</text>
<text x="198" y="124.7">+3V3</text>
<text x="57.7" y="130.4">USB_OTP_VDD</text>
<text x="57.7" y="127.9">ADC_AVDD</text>
<text x="57.7" y="135.5">VREG_AVDD</text>
<text x="77.1" y="137.9" transform="rotate(-90 77.1 137.9)">RUN</text>
<text x="84.7" y="137.9" transform="rotate(-90 84.7 137.9)">USB_DM</text>
<text x="87.2" y="137.9" transform="rotate(-90 87.2 137.9)">USB_DP</text>
<text x="94.8" y="137.9" transform="rotate(-90 94.8 137.9)">QSPI_SS</text>
<text x="97.4" y="137.9" transform="rotate(-90 97.4 137.9)">QSPI_SCLK</text>
<text x="99.9" y="137.9" transform="rotate(-90 99.9 137.9)">QSPI_SD0</text>
<text x="102.5" y="137.9" transform="rotate(-90 102.5 137.9)">QSPI_SD1</text>
<text x="105" y="137.9" transform="rotate(-90 105 137.9)">QSPI_SD2</text>
<text x="107.5" y="137.9" transform="rotate(-90 107.5 137.9)">QSPI_SD3</text>
<text x="115.2" y="137.9" transform="rotate(-90 115.2 137.9)">XIN</text>
<text x="125.3" y="137.9" transform="rotate(-90 125.3 137.9)">XOUT</text>
<text x="132.9" y="137.9" transform="rotate(-90 132.9 137.9)">SWCLK</text>
<text x="135.5" y="137.9" transform="rotate(-90 135.5 137.9)">SWDIO</text>
<text x="209.9" y="136">100n</text>
<text x="209.9" y="133.7">C12</text>
<text x="221.4" y="136">100n</text>
<text x="221.4" y="133.7">C13</text>
<text x="232.8" y="136">100n</text>
<text x="232.8" y="133.7">C14</text>
<text x="244.2" y="136">100n</text>
<text x="244.2" y="133.7">C15</text>
<text x="255.7" y="136">100n</text>
<text x="255.7" y="133.7">C16</text>
<text x="267.1" y="136">100n</text>
<text x="267.1" y="133.7">C17</text>
<text x="70.4" y="146.9">R14</text>
<text x="77.5" y="146.9">SW1</text>
<text x="77.5" y="149.5">SW_Push</text>
<text x="82.1" y="145.6" transform="rotate(-90 82.1 145.6)">27</text>
<text x="90" y="148.4" transform="rotate(-90 90 148.4)">27</text>
<text x="198" y="146.3">+1V1</text>
<text x="262" y="146.2">GND</text>
<text x="71" y="151.5">1K</text>
<text x="82.1" y="150.2" transform="rotate(-90 82.1 150.2)">R4</text>
<text x="90.8" y="152" transform="rotate(-90 90.8 152)">R5</text>
<text x="204.5" y="153.9">C11</text>
<text x="212.1" y="153.9">C19</text>
<text x="223.5" y="153.9">C20</text>
<text x="66.5" y="158.3">GND</text>
<text x="204.5" y="156.4">100nF</text>
<text x="211.6" y="156.3">100nF</text>
<text x="223.5" y="156.4">1uF</text>
<text x="223.8" y="159.9">GND</text>
</g>
<g font-size="1.3" fill="#0000c2">
<text x="181" y="16.6">Connectors</text>
<text x="191.4" y="28.6">UART</text>
<text x="244.1" y="24.5">DBG</text>
<text x="252.9" y="51.7">Crystal</text>
<text x="192.7" y="61.3">Power</text>
<text x="198.3" y="95.4">Status</text>
<text x="195.8" y="119.5">Decoupling</text>
<text x="81.9" y="155.1" transform="rotate(-90 81.9 155.1)">closeR4</text>
<text x="81.9" y="157.6" transform="rotate(-90 81.9 157.6)">it</text>
<text x="81.9" y="163.1" transform="rotate(-90 81.9 163.1)">keep</text>
</g>
<g font-size="1.3" fill="#a90000">
<text x="99.1" y="20.1">A4</text>
<text x="217.1" y="21.3">1</text>
<text x="217.1" y="23.9">2</text>
<text x="259" y="21.3">1</text>
<text x="259" y="23.9">2</text>
<text x="99" y="27.7">B5</text>
<text x="99.1" y="25.1">A5</text>
<text x="217.1" y="26.4">3</text>
<text x="259" y="26.4">3</text>
<text x="99" y="35.3">B7</text>
<text x="99.1" y="32.8">A7</text>
<text x="189.8" y="35.3">5</text>
<text x="205" y="35.3">1</text>
<text x="231.7" y="35.3">5</text>
<text x="246.9" y="35.3">1</text>
<text x="99" y="40.4">B6</text>
<text x="99.1" y="37.8">A6</text>
<text x="189.8" y="40.4">4</text>
<text x="205" y="37.8">2</text>
<text x="205" y="40.4">3</text>
<text x="231.7" y="40.4">4</text>
<text x="246.9" y="37.8">2</text>
<text x="246.9" y="40.4">3</text>
<text x="79.8" y="57.3" transform="rotate(-90 79.8 57.3)">SH</text>
<text x="87.4" y="57.1" transform="rotate(-90 87.4 57.1)">A1</text>
<text x="208.8" y="72.1">3</text>
<text x="221.5" y="72.1">2</text>
<text x="261.5" y="73.4">1</text>
<text x="267.9" y="73.4">3</text>
<text x="215.6" y="79.4" transform="rotate(-90 215.6 79.4)">1</text>
<text x="265.2" y="78.8" transform="rotate(-90 265.2 78.8)">2</text>
<text x="60.7" y="94.1" transform="rotate(-90 60.7 94.1)">2</text>
<text x="63.2" y="94.1" transform="rotate(-90 63.2 94.1)">3</text>
<text x="65.8" y="94.1" transform="rotate(-90 65.8 94.1)">4</text>
<text x="68.3" y="94.1" transform="rotate(-90 68.3 94.1)">5</text>
<text x="70.9" y="94.1" transform="rotate(-90 70.9 94.1)">7</text>
<text x="73.4" y="94.1" transform="rotate(-90 73.4 94.1)">8</text>
<text x="75.9" y="94.1" transform="rotate(-90 75.9 94.1)">9</text>
<text x="78.5" y="94.7" transform="rotate(-90 78.5 94.7)">10 LEDTX1</text>
<text x="78.5" y="94.7" transform="rotate(-90 78.5 94.7)">10</text>
<text x="81" y="94.7" transform="rotate(-90 81 94.7)">12 LEDRX1</text>
<text x="81" y="94.7" transform="rotate(-90 81 94.7)">12</text>
<text x="83.6" y="94.7" transform="rotate(-90 83.6 94.7)">13 LEDTX</text>
<text x="83.6" y="94.7" transform="rotate(-90 83.6 94.7)">13</text>
<text x="86.1" y="94.7" transform="rotate(-90 86.1 94.7)">14 LEDRX</text>
<text x="86.1" y="94.7" transform="rotate(-90 86.1 94.7)">14</text>
<text x="88.6" y="94.7" transform="rotate(-90 88.6 94.7)">15</text>
<text x="91.2" y="94.7" transform="rotate(-90 91.2 94.7)">16</text>
<text x="93.7" y="94.7" transform="rotate(-90 93.7 94.7)">17</text>
<text x="96.3" y="94.7" transform="rotate(-90 96.3 94.7)">18</text>
<text x="98.8" y="94.7" transform="rotate(-90 98.8 94.7)">19</text>
<text x="101.3" y="94.7" transform="rotate(-90 101.3 94.7)">27</text>
<text x="103.9" y="94.7" transform="rotate(-90 103.9 94.7)">28</text>
<text x="106.4" y="94.7" transform="rotate(-90 106.4 94.7)">29</text>
<text x="109" y="94.7" transform="rotate(-90 109 94.7)">31</text>
<text x="111.5" y="94.7" transform="rotate(-90 111.5 94.7)">32</text>
<text x="114" y="94.7" transform="rotate(-90 114 94.7)">33</text>
<text x="116.6" y="94.7" transform="rotate(-90 116.6 94.7)">34</text>
<text x="119.1" y="94.7" transform="rotate(-90 119.1 94.7)">35</text>
<text x="121.7" y="94.7" transform="rotate(-90 121.7 94.7)">36</text>
<text x="124.2" y="94.7" transform="rotate(-90 124.2 94.7)">37</text>
<text x="129.3" y="94.7" transform="rotate(-90 129.3 94.7)">40</text>
<text x="131.8" y="94.7" transform="rotate(-90 131.8 94.7)">41</text>
<text x="134.4" y="94.7" transform="rotate(-90 134.4 94.7)">42</text>
<text x="136.9" y="94.7" transform="rotate(-90 136.9 94.7)">43</text>
<text x="275.3" y="101" transform="rotate(-90 275.3 101)">4</text>
<text x="54.5" y="103.9">6</text>
<text x="268.5" y="106.4">3</text>
<text x="281.2" y="106.4">1</text>
<text x="53.9" y="111.5">48</text>
<text x="53.9" y="109">50</text>
<text x="275.3" y="113.7" transform="rotate(-90 275.3 113.7)">2</text>
<text x="53.9" y="114">49</text>
<text x="54.5" y="119.1">1</text>
<text x="141.6" y="119.1">47 VREGPGND</text>
<text x="141.6" y="116.6">61</text>
<text x="141.6" y="119.1">47</text>
<text x="53.9" y="121.7">54</text>
<text x="53.9" y="129.3">53</text>
<text x="53.9" y="126.7">44</text>
<text x="53.9" y="134.4">46</text>
<text x="75.9" y="141.6" transform="rotate(-90 75.9 141.6)">26</text>
<text x="83.6" y="141.6" transform="rotate(-90 83.6 141.6)">51</text>
<text x="86.1" y="141.6" transform="rotate(-90 86.1 141.6)">52</text>
<text x="93.7" y="141.6" transform="rotate(-90 93.7 141.6)">60</text>
<text x="96.3" y="141.6" transform="rotate(-90 96.3 141.6)">56</text>
<text x="98.8" y="141.6" transform="rotate(-90 98.8 141.6)">57</text>
<text x="101.3" y="141.6" transform="rotate(-90 101.3 141.6)">59</text>
<text x="103.9" y="141.6" transform="rotate(-90 103.9 141.6)">58</text>
<text x="106.4" y="141.6" transform="rotate(-90 106.4 141.6)">55</text>
<text x="114" y="141.6" transform="rotate(-90 114 141.6)">21</text>
<text x="124.2" y="141.6" transform="rotate(-90 124.2 141.6)">22</text>
<text x="131.8" y="141.6" transform="rotate(-90 131.8 141.6)">24</text>
<text x="134.4" y="141.6" transform="rotate(-90 134.4 141.6)">25</text>
</g>
<g font-size="1.3" fill="#0f0f0f">
<text x="200.5" y="21.2">1</text>
<text x="241.2" y="21.2">12</text>
<text x="200.5" y="26.3">2</text>
<text x="39.4" y="30.1">VREGAVDD</text>
<text x="119.4" y="32.7">D-</text>
<text x="119.4" y="37.8">D+</text>
<text x="187.8" y="40.3">3</text>
<text x="228.5" y="40.3">13</text>
<text x="27.6" y="46.6">VREGVIN</text>
<text x="62.2" y="42.8">VREGFB</text>
<text x="57.1" y="50.5">VREGlX</text>
<text x="53.3" y="54.3">VREGPGND</text>
<text x="257.8" y="56.8">XIN</text>
<text x="271.8" y="56.8">XOUT</text>
<text x="62.1" y="91.1">1</text>
<text x="64.6" y="91.1">2</text>
<text x="67.2" y="91.1">3</text>
<text x="71.1" y="91.1">GPIO4</text>
<text x="91.4" y="91.1">121314</text>
<text x="194.5" y="101.3">LEDRX</text>
<text x="194.8" y="107.6">LEDTX</text>
<text x="230.2" y="102.5">LEDRX1</text>
<text x="230.5" y="107.6">LEDTX1</text>
<text x="262.1" y="106.3">GPIO4</text>
<text x="45.3" y="114">VREGVIN 49</text>
<text x="46" y="108.9">VREGFB 50</text>
<text x="46.5" y="111.4">VREGlX 48</text>
<text x="44.1" y="119">IO_VDD</text>
<text x="43.6" y="134.3">VREGAVDD 46</text>
<text x="114.3" y="141.9">XIN</text>
<text x="124.5" y="141.9">XOUT</text>
<text x="200.7" y="140">IO_VDD</text>
<text x="83.5" y="154.9" transform="rotate(-90 83.5 154.9)">D-</text>
<text x="86" y="154.9" transform="rotate(-90 86 154.9)">D+</text>
</g>
<text font-size=".8" fill="#840000" x="276.6" y="111.5">RGB</text>
</svg>
